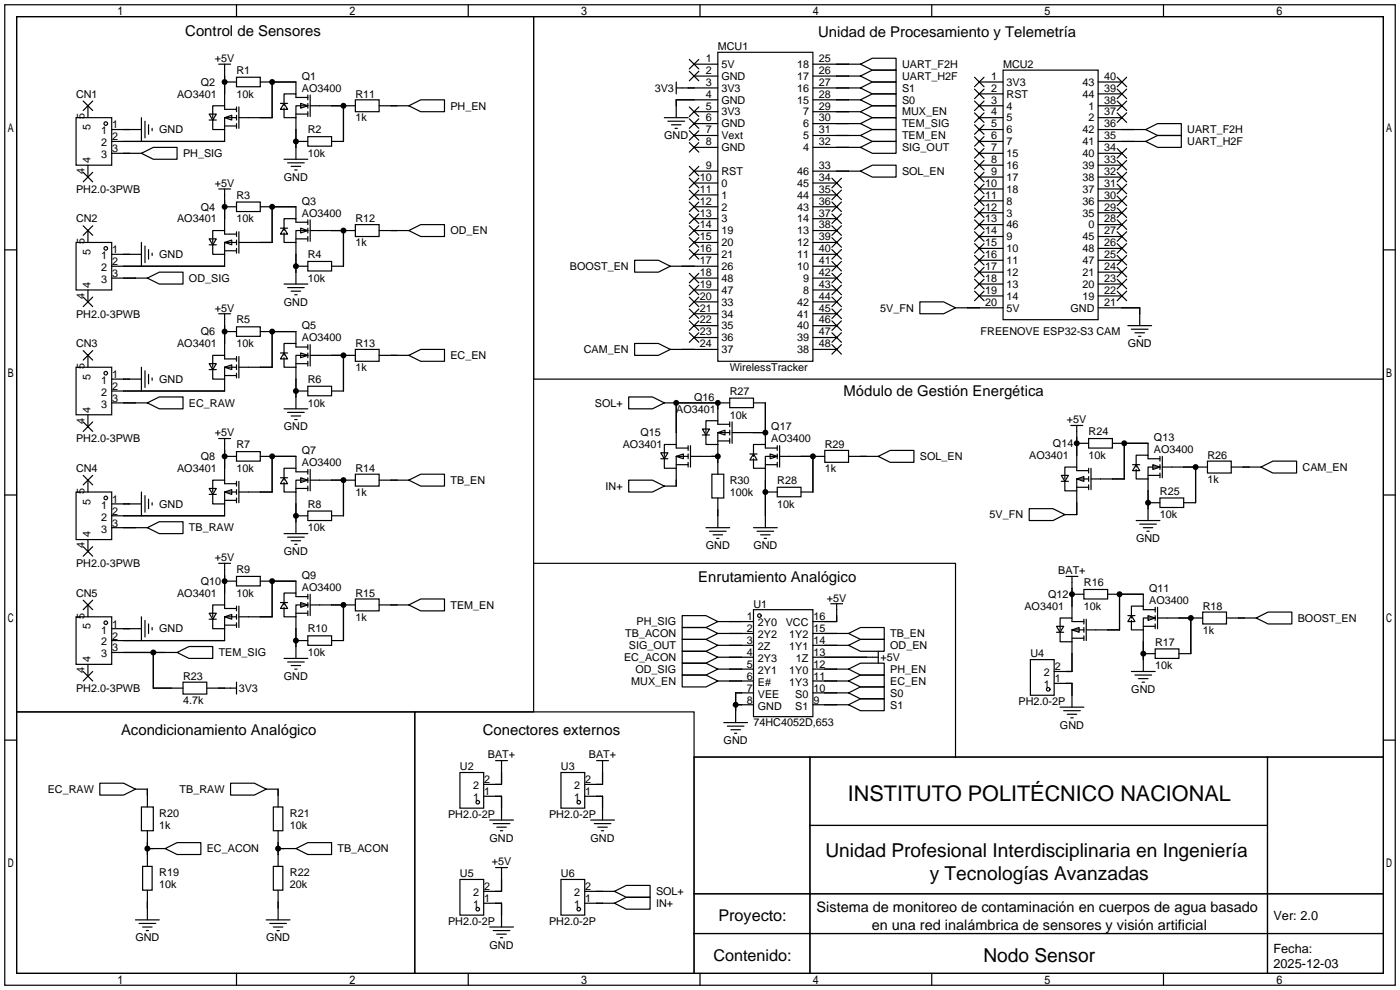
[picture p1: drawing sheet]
<svg xmlns="http://www.w3.org/2000/svg" width="299mm" height="212mm" viewBox="0 0 299 212" stroke-linecap="round" stroke-linejoin="round" font-family="sans-serif">
<g fill="none" stroke="#000" stroke-width=".25">
<path d="M1 1h297.2v209.6h-297.2zM3.6 3.6h292.1v204.4h-292.1zM3.6 3.6h110.4v148.5h-110.4zM46.7 13.7h2.6M48 17.5h2.5M48 13.7v8.9M50.5 16.5h5.1v2h-5.1zM50.5 1v2.6M55.6 17.5h7.6v2.6M58.2 17.5v7.6h-7.1M100.1 1v2.6M114 3.6h181.7v77.4h-181.7z"/>
<path d="M144.5 18.8h8.9M144.5 17.5v2.6M147.3 12.7l2.1 2M147.3 15.2l2.1 2.1M148.3 13.7h5.1M148.3 16.3h5.1M149.4 12.7l-2.1 2M149.4 15.2l-2.1 2.1M149.6 1v2.6M153.4 11.2h20.3v66h-20.3zM173.7 13.7h10.2M173.7 16.3h10.2"/>
<path d="M173.7 18.8h10.2M183.9 18.8l2.5-1.3h5.1v2.6h-5.1zM183.9 16.3l2.5-1.3h5.1v2.5h-5.1zM183.9 13.7l2.5-1.3h5.1v2.6h-5.1zM199.1 1v2.6M208.3 16.5l2 2M208.3 19.1l2 2M209.3 17.5h5.1M210.3 16.5l-2 2M210.3 19.1l-2 2M214.4 15h20.3v53.3h-20.3zM234.7 17.5h5.1"/>
<path d="M238.8 19.1l2 2M238.8 16.5l2 2M240.8 16.5l-2 2M240.8 19.1l-2 2M248.7 1v2.6M16.3 25.1h7.6v10.2h-7.6zM17.8 36.8l2 2.1M17.8 21.6l2 2M18.8 22.6v2.5M18.8 35.3v2.5M19.8 36.8l-2 2.1M19.8 21.6l-2 2"/>
<path d="M23.9 27.7h6.3M23.9 32.8h6.3M30.2 32.8l2.6-1.3h5v2.5h-5zM30.2 25.1v5.1M31 25.9v3.6M31.7 26.7v2M32.5 27.4v.5M44.7 24.4h1.5l-.7 1.3zM44.7 25.7h1.5M45.5 25.7v2h2.5M48 25.1l1.5-.5v1.1zM48 27.7v2.5h-24.1"/>
<path d="M48 26.9h2.5M50.5 23.4h-2.5v-.8h-2.5v2.5M50.5 25.1h-2.5v2.6M50.5 22.9v1M50.5 24.6v1.1M50.5 26.4v1M51.1 22.9v4.5M59.9 22.1h1.6M60.7 22.1l.8 1.3h-1.6zM60.7 23.1v2h2.5M60.7 34h5.1M61.5 34.8h3.5"/>
<path d="M62.2 35.6h2.1M63 36.3h.5M63.2 30.2h2.6M63.2 24.4h2.6M63.2 25.1v8.9M64.3 22.1l1.5 .5-1.5 .5zM65.8 29.2h5.1v2h-5.1zM65.8 20.8h-2.6v-.7h-2.5v2.5M65.8 22.6h-2.6v2.5M65.8 20.3v1M65.8 22.1v1M65.8 23.9v1"/>
<path d="M66.3 22.6h9.6M66.3 20.3v4.6M73.4 22.6v7.6h-2.5M75.9 21.3h5.1v2.6h-5.1zM81 22.6h6.4M87.4 22.6l2.5-1.3h5.1v2.6h-5.1zM142 25.1h5.1M142.7 25.9h3.6M143.5 26.7h2M144.3 27.4h.5M147.3 22.9l2.1 2M147.3 25.4l2.1 2"/>
<path d="M147.3 27.9l2.1 2.1M147.3 30.5l2.1 2M147.3 35.6l2.1 2M147.3 38.1l2.1 2M148.3 23.9h5.1M148.3 26.4h5.1M148.3 29h5.1M148.3 31.5h5.1M148.3 36.6h5.1M148.3 39.1h5.1M149.4 22.9l-2.1 2M149.4 25.4l-2.1 2"/>
<path d="M149.4 27.9l-2.1 2.1M149.4 30.5l-2.1 2M149.4 35.6l-2.1 2M149.4 38.1l-2.1 2M153.4 21.3h-8.9v3.8M173.7 21.3h10.2M173.7 23.9h10.2M173.7 26.4h10.2M173.7 29h10.2M173.7 31.5h10.2M173.7 36.6h10.2M173.7 39.1h5.1"/>
<path d="M177.8 38.1l2 2M179.8 38.1l-2 2M183.9 21.3l2.5-1.2h5.1v2.5h-5.1zM183.9 31.5l2.5-1.3h5.1v2.6h-5.1zM183.9 23.9l2.5-1.3h5.1v2.5h-5.1zM183.9 26.4l2.5-1.3h5.1v2.6h-5.1zM183.9 29l2.5-1.3h5.1v2.5h-5.1zM183.9 36.6l2.5-1.3h5.1v2.5h-5.1zM208.3 21.6l2 2M208.3 24.1l2 2.1M208.3 26.7l2 2M208.3 29.2l2 2"/>
<path d="M208.3 31.8l2 2M208.3 34.3l2 2M208.3 36.8l2 2.1M208.3 39.4l2 2M209.3 27.7h5.1M209.3 30.2h5.1M209.3 32.8h5.1M209.3 20.1h5.1M209.3 22.6h5.1M209.3 25.1h5.1M209.3 35.3h5.1M209.3 37.8h5.1"/>
<path d="M210.3 21.6l-2 2M210.3 24.1l-2 2.1M210.3 26.7l-2 2M210.3 29.2l-2 2M210.3 31.8l-2 2M210.3 34.3l-2 2M210.3 36.8l-2 2.1M210.3 39.4l-2 2M234.7 27.7h10.2M234.7 30.2h10.2M234.7 32.8h5.1M234.7 20.1h5.1"/>
<path d="M234.7 22.6h5.1M234.7 25.1h5.1M234.7 35.3h5.1M234.7 37.8h5.1M238.8 39.4l2 2M238.8 36.8l2 2.1M238.8 34.3l2 2M238.8 31.8l2 2M238.8 24.1l2 2.1M238.8 21.6l2 2M240.8 21.6l-2 2M240.8 31.8l-2 2"/>
<path d="M240.8 39.4l-2 2M240.8 36.8l-2 2.1M240.8 34.3l-2 2M240.8 24.1l-2 2.1M244.9 30.2l2.5-1.2h5.1v2.5h-5.1zM244.9 27.7l2.5-1.3h5.1v2.6h-5.1zM1 53.4h2.6M16.3 51.8h7.6v10.2h-7.6zM17.8 48.3l2 2M18.8 49.3v2.5M19.8 48.3l-2 2M23.9 54.4h6.3"/>
<path d="M23.9 59.4h7.6M30.2 51.8v5.1M31 52.6v3.5M31.5 59.4l2.5-1.2h5.1v2.5h-5.1zM31.7 53.3v2.1M32.5 54.1v.5M44.7 51.1h1.5l-.7 1.2zM44.7 52.3h1.5M45.5 52.3v2.1h2.5M46.7 40.4h2.6M48 51.8l1.5-.5v1zM48 54.4v2.5h-24.1"/>
<path d="M48 44.2h2.5M48 40.4v8.9M48 53.6h2.5M50.5 43.2h5.1v2h-5.1zM50.5 50h-2.5v-.7h-2.5v2.5M50.5 51.8h-2.5v2.6M50.5 49.5v1M50.5 51.3v1M50.5 53.1v1M51.1 49.5v4.6M55.6 44.2h7.6v2.5M58.2 44.2v7.6h-7.1"/>
<path d="M59.9 48.8h1.6M60.7 48.8l.8 1.2h-1.6zM60.7 49.8v2h2.5M63.2 56.9h2.6M63.2 51.8v8.9M63.2 51.1h2.6M64.3 48.8l1.5 .5-1.5 .5zM65.8 55.9h5.1v2h-5.1zM65.8 47.5h-2.6v-.8h-2.5v2.6M65.8 49.3h-2.6v2.5M65.8 47v1M65.8 48.8v1"/>
<path d="M65.8 50.5v1.1M66.3 49.3h9.6M66.3 47v4.6M73.4 49.3v7.6h-2.5M75.9 48h5.1v2.5h-5.1zM81 49.3h6.4M87.4 49.3l2.5-1.3h5.1v2.5h-5.1zM135.6 55.6h5.1l2.6 1.3-2.6 1.3h-5.1zM143.3 56.9h10.1M147.3 40.6l2.1 2.1M147.3 43.2l2.1 2M147.3 45.7l2.1 2.1"/>
<path d="M147.3 48.3l2.1 2M147.3 50.8l2.1 2M147.3 53.3l2.1 2.1M147.3 58.4l2.1 2.1M148.3 54.4h5.1M148.3 59.4h5.1M148.3 41.7h5.1M148.3 44.2h5.1M148.3 46.7h5.1M148.3 49.3h5.1M148.3 51.8h5.1M149.4 40.6l-2.1 2.1"/>
<path d="M149.4 43.2l-2.1 2M149.4 45.7l-2.1 2.1M149.4 48.3l-2.1 2M149.4 50.8l-2.1 2M149.4 53.3l-2.1 2.1M149.4 58.4l-2.1 2.1M173.7 54.4h5.1M173.7 56.9h5.1M173.7 59.4h5.1M173.7 41.7h5.1M173.7 44.2h5.1M173.7 46.7h5.1"/>
<path d="M173.7 49.3h5.1M173.7 51.8h5.1M177.8 40.6l2 2.1M177.8 43.2l2 2M177.8 45.7l2 2.1M177.8 48.3l2 2M177.8 50.8l2 2M177.8 53.3l2 2.1M177.8 55.9l2 2M177.8 58.4l2 2.1M179.8 40.6l-2 2.1M179.8 43.2l-2 2"/>
<path d="M179.8 45.7l-2 2.1M179.8 48.3l-2 2M179.8 50.8l-2 2M179.8 53.3l-2 2.1M179.8 55.9l-2 2M179.8 58.4l-2 2.1M208.3 41.9l2 2M208.3 44.4l2 2.1M208.3 47l2 2M208.3 49.5l2 2.1M208.3 52.1l2 2M208.3 54.6l2 2"/>
<path d="M208.3 57.2l2 2M208.3 59.7l2 2M209.3 40.4h5.1M209.3 42.9h5.1M209.3 45.5h5.1M209.3 48h5.1M209.3 50.5h5.1M209.3 53.1h5.1M209.3 55.6h5.1M209.3 58.2h5.1M210.3 41.9l-2 2M210.3 44.4l-2 2.1"/>
<path d="M210.3 47l-2 2M210.3 49.5l-2 2.1M210.3 52.1l-2 2M210.3 54.6l-2 2M210.3 57.2l-2 2M210.3 59.7l-2 2M234.7 40.4h5.1M234.7 42.9h5.1M234.7 45.5h5.1M234.7 48h5.1M234.7 50.5h5.1M234.7 53.1h5.1"/>
<path d="M234.7 55.6h5.1M234.7 58.2h5.1M238.8 59.7l2 2M238.8 57.2l2 2M238.8 54.6l2 2M238.8 52.1l2 2M238.8 49.5l2 2.1M238.8 47l2 2M238.8 44.4l2 2.1M238.8 41.9l2 2M240.8 59.7l-2 2M240.8 57.2l-2 2"/>
<path d="M240.8 54.6l-2 2M240.8 52.1l-2 2M240.8 49.5l-2 2.1M240.8 47l-2 2M240.8 44.4l-2 2.1M240.8 41.9l-2 2M295.7 53.4h2.5M16.3 78.5h7.6v10.1h-7.6zM17.8 63.5l2 2M17.8 74.9l2 2.1M18.8 62v2.5M18.8 75.9v2.6"/>
<path d="M19.8 63.5l-2 2M19.8 74.9l-2 2.1M30.2 78.5v5.1M31 79.2v3.6M44.7 77.7h1.5l-.7 1.3zM44.7 79h1.5M45.5 79v2h2.5M46.7 67.1h2.6M48 78.5l1.5-.5v1zM48 67.1v8.8M48 70.9h2.5M50.5 69.8h5.1v2.1h-5.1z"/>
<path d="M50.5 76.7h-2.5v-.8h-2.5v2.6M50.5 78.5h-2.5v2.5M50.5 76.2v1M50.5 78v1M50.5 79.8v1M51.1 76.2v4.6M55.6 70.9h7.6v2.5M58.2 70.9v7.6h-7.1M59.9 75.4h1.6M60.7 75.4l.8 1.3h-1.6zM60.7 76.5v2h2.5M60.7 60.7h5.1"/>
<path d="M61.5 61.5h3.5M62.2 62.2h2.1M63 63h.5M63.2 78.5v8.9M63.2 77.7h2.6M64.3 75.4l1.5 .5-1.5 .6zM65.8 74.2h-2.6v-.8h-2.5v2.5M65.8 75.9h-2.6v2.6M65.8 73.7v1M65.8 75.4v1.1M65.8 77.2v1M66.3 75.9h9.6"/>
<path d="M66.3 73.7v4.5M73.4 75.9v7.7h-2.5M75.9 74.7h5.1v2.5h-5.1zM81 75.9h6.4M87.4 75.9l2.5-1.2h5.1v2.5h-5.1zM135.6 73.4h5.1l2.6 1.3-2.6 1.2h-5.1zM143.3 74.7h10.1M147.3 61l2.1 2M147.3 63.5l2.1 2M147.3 66l2.1 2.1M147.3 68.6l2.1 2M147.3 71.1l2.1 2.1"/>
<path d="M148.3 62h5.1M148.3 64.5h5.1M148.3 67.1h5.1M148.3 69.6h5.1M148.3 72.1h5.1M149.4 61l-2.1 2M149.4 63.5l-2.1 2M149.4 66l-2.1 2.1M149.4 68.6l-2.1 2M149.4 71.1l-2.1 2.1M173.7 62h5.1M173.7 64.5h5.1"/>
<path d="M173.7 67.1h5.1M173.7 69.6h5.1M173.7 72.1h5.1M173.7 74.7h5.1M177.8 61l2 2M177.8 63.5l2 2M177.8 66l2 2.1M177.8 68.6l2 2M177.8 71.1l2 2.1M177.8 73.7l2 2M179.8 61l-2 2M179.8 63.5l-2 2"/>
<path d="M179.8 66l-2 2.1M179.8 68.6l-2 2M179.8 71.1l-2 2.1M179.8 73.7l-2 2M196.6 64.5h5.1l2.5 1.3-2.5 1.3h-5.1zM204.2 65.8h10.2M208.3 62.2l2 2.1M209.3 60.7h5.1M209.3 63.2h5.1M210.3 62.2l-2 2.1M234.7 60.7h5.1M234.7 63.2h5.1"/>
<path d="M234.7 65.8h8.9v3.8M238.8 62.2l2 2.1M240.8 62.2l-2 2.1M241 69.6h5.1M241.8 70.4h3.6M242.6 71.1h2M243.3 71.9h.5M17.8 90.2l2 2M18.8 88.6v2.6M19.8 90.2l-2 2M23.9 81h6.3M23.9 86.1h7.6"/>
<path d="M31.5 86.1l2.5-1.3h5.1v2.6h-5.1zM31.7 80v2M32.5 80.8v.5M46.7 93.7h2.6M48 81v2.6h-24.1M48 93.7v8.9M48 80.3h2.5M48 97.5h2.5M50.5 96.5h5.1v2.1h-5.1zM55.6 97.5h7.6v2.6M58.2 97.5v7.7h-7.1M60.7 87.4h5.1"/>
<path d="M61.5 88.1h3.5M62.2 88.9h2.1M63 89.7h.5M63.2 83.6h2.6M65.8 82.5h5.1v2.1h-5.1zM134.4 84.8h5l2.6 1.3-2.6 1.3h-5zM141.2 96.8h1.5l-.7 1.2zM141.2 98h1.5M142 98v2.1h2.5M142 86.1h14M144.5 97.5l1.5-.5v1zM144.5 86.1v8.9"/>
<path d="M144.5 99.3h2.6M147.1 95.8h-2.6v-.8h-2.5v2.5M147.1 97.5h-2.6v2.6M147.1 95.2v1.1M147.1 97v1M147.1 98.8v1M147.6 97.5h5.8M147.6 95.2v4.6M150.1 91.7h1.5l-.7 1.3zM150.1 93h1.5M150.9 93v2h2.5M153.4 92.5l1.5-.6v1.1z"/>
<path d="M153.4 94.2h2.6M153.4 86.1v3.8M153.4 95v6.3M156 85.1h5v2h-5zM156 90.7h-2.6v-.8h-2.5v2.6M156 92.5h-2.6v2.5M156 90.2v1M156 91.9v1.1M156 93.7v1M156.5 90.2v4.5M156.5 92.5h7.1M160.3 97h1.5"/>
<path d="M161 97l.8 1.3h-1.5zM161 98v2.1h2.6M161 86.1h2.6v8.9M163.6 99.3h2.5M164.6 97l1.5 .5-1.5 .5zM166.1 95.8h-2.5v-.8h-2.6v2.5M166.1 97.5h-2.5v2.6M166.1 95.2v1.1M166.1 97v1M166.1 98.8v1M166.6 97.5h9.7M166.6 95.2v4.6"/>
<path d="M173.7 97.5v7.7h-2.5M176.3 96.3h5.1v2.5h-5.1zM181.4 97.5h6.3M187.7 97.5l2.5-1.2h5.1v2.5h-5.1zM228.9 90.9h2.5M230.1 90.9v8.9M230.1 94.7h2.6M232.7 93.7h5v2.1h-5zM237.7 94.7h7.7v2.6M240.3 94.7v7.7h-7.1M242.1 99.3h1.5M242.8 99.3l.8 1.3h-1.5z"/>
<path d="M246.4 99.3l1.5 .5-1.5 .5zM247.9 98h-2.5v-.7h-2.6v2.5M247.9 99.8h-2.5v2.6M247.9 97.5v1.1M247.9 99.3v1M248.4 97.5v4.6M248.4 99.8h9.7M255.5 99.8v7.6h-2.5M258.1 98.6h5v2.5h-5zM263.1 99.8h6.4M269.5 99.8l2.5-1.2h5.1v2.5h-5.1zM295.7 81v80.8h-91.5"/>
<path d="M1 105.8h2.6M16.3 105.2h7.6v10.1h-7.6zM17.8 116.8l2 2.1M17.8 101.6l2 2M18.8 102.6v2.6M18.8 115.3v2.6M19.8 116.8l-2 2.1M19.8 101.6l-2 2M23.9 107.7h6.3M23.9 112.8h7.6M30.2 105.2v5M31 105.9v3.6"/>
<path d="M31.5 112.8l2.5-1.3h5.1v2.5h-5.1zM31.7 106.7v2M32.5 107.4v.5M44.7 104.4h1.5l-.7 1.3zM44.7 105.7h1.5M45.5 105.7v2h2.5M48 105.2l1.5-.6v1.1zM48 107.7v2.5h-24.1M48 106.9h2.5M50.5 103.4h-2.5v-.8h-2.5v2.6M50.5 105.2h-2.5v2.5M50.5 102.9v1"/>
<path d="M50.5 104.6v1.1M50.5 106.4v1M51.1 102.9v4.5M59.9 102.1h1.6M60.7 102.1l.8 1.3h-1.6zM60.7 103.1v2.1h2.5M60.7 114h5.1M61.5 114.8h3.5M62.2 115.6h2.1M63 116.3h.5M63.2 110.2h2.6M63.2 105.2v8.8"/>
<path d="M63.2 104.4h2.6M64.3 102.1l1.5 .5-1.5 .5zM65.8 109.2h5.1v2.1h-5.1zM65.8 100.8h-2.6v-.7h-2.5v2.5M65.8 102.6h-2.6v2.6M65.8 100.3v1M65.8 102.1v1M65.8 103.9v1M66.3 102.6h9.6M66.3 100.3v4.6M73.4 102.6v7.6h-2.5M75.9 101.3h5.1v2.6h-5.1z"/>
<path d="M81 102.6h6.4M87.4 102.6l2.5-1.3h5.1v2.6h-5.1zM134.4 102.6h5l2.6 1.3-2.6 1.3h-5zM144.5 100.1v3.8h-2.5M150.9 112.8h5.1M151.6 113.5h3.6M152.1 101.3h2.6v5.1h-2.6zM152.4 114.3h2M153.2 115.1h.5M153.4 106.4v6.4M161 112.8h5.1M161.8 113.5h3.6"/>
<path d="M162.6 114.3h2M163.3 115.1h.5M163.6 105.2h2.5M163.6 100.1v12.7M166.1 104.1h5.1v2.1h-5.1zM220 108.7h5l2.6 1.3-2.6 1.3h-5zM226.8 101.6h1.5l-.7 1.3zM226.8 102.9h1.5M227.6 102.9v2h2.5M230.1 102.4l1.5-.5v1zM230.1 104.1h2.6M230.1 104.9v5.1h-2.5"/>
<path d="M232.7 100.6h-2.6v-.8h-2.5v2.6M232.7 102.4h-2.6v2.5M232.7 100.1v1M232.7 101.9v1M232.7 103.6v1M233.2 100.1v4.5M242.8 100.3v2.1h2.6M242.8 111.3h5.1M243.6 112h3.5M244.3 112.8h2.1M245.1 113.5h.5M245.4 101.6h2.5"/>
<path d="M245.4 102.4v8.9M245.4 107.4h2.5M247.9 106.4h5.1v2.1h-5.1zM247.9 101.1v1M295.7 105.8h2.5M16.3 131.8h7.6v10.2h-7.6zM17.8 128.3l2 2M18.8 129.3v2.5M19.8 128.3l-2 2M23.9 134.4h6.3M23.9 139.4h13.9M30.2 131.8v5.1"/>
<path d="M31 132.6v3.5M31.7 133.4v2M32.5 134.1v.5M32.8 139.4v7.7h6.3M37.8 139.4l2.6-1.2h5.1v2.5h-5.1zM44.7 131.1h1.5l-.7 1.2zM44.7 132.3h1.5M45.5 132.3v2.1h2.5M46.7 120.4h2.6M48 131.8l1.5-.5v1zM48 134.4v2.5h-24.1M48 120.4v8.9"/>
<path d="M48 133.6h2.5M48 124.2h2.5M50.5 123.2h5.1v2h-5.1zM50.5 130h-2.5v-.7h-2.5v2.5M50.5 131.8h-2.5v2.6M50.5 129.5v1.1M50.5 131.3v1M50.5 133.1v1M51.1 129.5v4.6M55.6 124.2h7.6v2.5M58.2 124.2v7.6h-7.1M59.9 128.8h1.6"/>
<path d="M60.7 128.8l.8 1.2h-1.6zM60.7 129.8v2h2.5M63.2 136.9h2.6M63.2 131.8v8.9M63.2 131.1h2.6M64.3 128.8l1.5 .5-1.5 .5zM65.8 135.9h5.1v2h-5.1zM65.8 127.5h-2.6v-.8h-2.5v2.6M65.8 129.3h-2.6v2.5M65.8 127v1M65.8 128.8v1M65.8 130.6v1"/>
<path d="M66.3 129.3h9.6M66.3 127v4.6M73.4 129.3v7.6h-2.5M75.9 128h5.1v2.6h-5.1zM81 129.3h6.4M87.4 129.3l2.5-1.3h5.1v2.6h-5.1zM114 120.4h90.2v41.4h-55.9M145.8 131.6h5.1l2.5 1.2-2.5 1.3h-5.1zM145.8 134.1h5.1l2.5 1.3-2.5 1.3h-5.1zM145.8 139.2h5.1l2.5 1.3-2.5 1.2h-5.1zM145.8 136.7h5.1l2.5 1.2-2.5 1.3h-5.1zM153.4 132.8h7.6"/>
<path d="M153.4 135.4h7.6M153.4 137.9h7.6M161 130.3h12.7v22.9h-12.7zM173.7 135.4h7.7M173.7 137.9h7.7M177.5 129h2.6M178.8 129v3.8h-5.1M181.4 137.9l2.5-1.2h5.1v2.5h-5.1zM181.4 135.4l2.5-1.3h5.1v2.6h-5.1zM187.7 139.2v2.5M225.8 133.9h1.5l-.7 1.2zM225.8 135.1h1.5"/>
<path d="M226.6 135.1v2.1h2.5M227.8 123.2h2.6M229.1 134.6l1.5-.5v1zM229.1 137.2v6.3h-3.8M229.1 123.2v8.9M229.1 136.4h2.5M229.1 127h2.5M231.6 126h5.1v2h-5.1zM231.6 132.8h-2.5v-.7h-2.5v2.5M231.6 134.6h-2.5v2.6M231.6 132.3v1.1M231.6 134.1v1"/>
<path d="M231.6 135.9v1M232.2 132.3v4.6M236.7 127h7.6v2.5M239.3 127v7.6h-7.1M241 131.6h1.6M241.8 131.6l.8 1.2h-1.6zM241.8 132.6v2h2.5M244.3 133.9h2.6M244.3 134.6v8.9M244.3 139.7h2.6M245.4 131.6l1.5 .5-1.5 .5zM246.9 138.7h5.1v2h-5.1z"/>
<path d="M246.9 130.3h-2.6v-.8h-2.5v2.6M246.9 132.1h-2.6v2.5M246.9 129.8v1M246.9 131.6v1M246.9 133.4v1M247.4 129.8v4.6M247.4 132.1h9.6M254.5 132.1v7.6h-2.5M257 130.8h5.1v2.5h-5.1zM262.1 132.1h6.4M268.5 132.1l2.5-1.3h5.1v2.6h-5.1zM1 158.2h2.6"/>
<path d="M3.6 152.1h85v55.9h-85zM17.8 143.5l2 2M18.8 142v2.5M19.8 143.5l-2 2M39.1 145.8h5.1v2.5h-5.1zM44.2 147.1h6.3M50.5 145.8v2.5M60.7 140.7h5.1M61.5 141.5h3.5M62.2 142.2h2.1M63 143h.5M88.6 152.1h59.7v55.9h-59.7z"/>
<path d="M145.8 141.7h5.1l2.5 1.3-2.5 1.3h-5.1zM145.8 144.3h5.1l2.5 1.2-2.5 1.3h-5.1zM153.4 140.5h7.6M153.4 143h7.6M153.4 145.5h7.6M154.7 154.4h5.1M155.4 155.2h3.6M156.2 156h2M157 156.7h.5M157.2 150.6h3.8M161 148.1h-3.8v6.3M173.7 140.5h14"/>
<path d="M173.7 143h7.7M173.7 145.5h7.7M173.7 148.1h7.7M173.7 150.6h7.7M181.4 143l2.5-1.3h5.1v2.6h-5.1zM181.4 145.5l2.5-1.2h5.1v2.5h-5.1zM181.4 148.1l2.5-1.3h5.1v2.6h-5.1zM181.4 150.6l2.5-1.2h5.1v2.5h-5.1zM220.2 141h5.1v7.6h-5.1zM225.3 146.1h3.8v5M226.6 151.1h5M227.3 151.9h3.6"/>
<path d="M228.1 152.7h2M228.9 153.4h.5M241.8 143.5h5.1M242.6 144.3h3.5M243.3 145h2.1M244.1 145.8h.5M295.7 158.2h2.5M21.3 167.4h5.1l2.6 1.3-2.6 1.2h-5.1zM29 168.7h2.5v3.8M30.2 172.5h2.6v5h-2.6zM31.5 177.5v7.7M49.3 167.4h5.1l2.5 1.3-2.5 1.2h-5.1z"/>
<path d="M56.9 168.7h2.5v3.8M58.4 172.5h2.1v5h-2.1zM59.4 177.5v7.7M98.3 165.1h5.1v7.6h-5.1zM103.4 170.2h3.8v5.1M104.6 175.3h5.1M105.4 176h3.6M105.9 162.6h2.6M106.2 176.8h2M106.9 177.5h.5M107.2 162.6v5h-3.8M119.9 165.1h5.1v7.6h-5.1z"/>
<path d="M125 170.2h3.8v5.1M126.2 175.3h5.1M127 176h3.6M127.5 162.6h2.5M127.8 176.8h2M128.5 177.5h.5M128.8 162.6v5h-3.8M148.3 161.8h147.4v46.2h-147.4zM173.1 161.8v46.2M173.1 176.4h97.8M270.9 161.8v46.2M29 196.6h5"/>
<path d="M29.7 197.4h3.6M30.5 185.2h2v5h-2zM30.5 198.1h2M31.2 198.9h.5M31.5 181.4h3.8M31.5 190.2v6.4M35.3 181.4l2.5-1.3h5.1v2.5h-5.1zM56.9 196.6h5.1M57.7 197.4h3.5M58.4 185.2h2.1v5h-2.1zM58.4 198.1h2.1M59.2 198.9h.5"/>
<path d="M59.4 181.4h3.8M59.4 190.2v6.4M63.2 181.4l2.6-1.3h5.1v2.5h-5.1zM98.3 188h5.1v7.6h-5.1zM103.4 193h3.8v5.1M104.6 198.1h5.1M105.4 198.9h3.6M105.9 185.4h2.6M106.2 199.6h2M107.2 185.4v5.1h-3.8M119.9 188h5.1v7.6h-5.1zM125 193h6.3"/>
<path d="M125 190.5h6.3M131.3 190.5l2.6-1.3h5v2.6h-5zM131.3 193l2.6-1.2h5v2.5h-5zM148.3 191h147.4M148.3 199.5h147.4M50.5 208v2.6M100.1 208v2.6M106.9 200.4h.5M149.6 208v2.6M199.1 208v2.6M248.7 208v2.6"/>
<circle cx="22.6" cy="26.4" r=".38"/>
<circle cx="22.6" cy="53.1" r=".38"/>
<circle cx="22.6" cy="79.8" r=".38"/>
<circle cx="22.6" cy="106.4" r=".38"/>
<circle cx="22.6" cy="133.1" r=".38"/>
<circle cx="162.3" cy="131.6" r=".38"/>
<circle cx="224" cy="147.3" r=".38"/>
<circle cx="102.1" cy="171.5" r=".38"/>
<circle cx="123.7" cy="171.5" r=".38"/>
<circle cx="102.1" cy="194.3" r=".38"/>
<circle cx="123.7" cy="194.3" r=".38"/>
</g>
<g fill="#000">
<circle cx="48" cy="17.5" r=".63"/>
<circle cx="58.2" cy="17.5" r=".63"/>
<circle cx="63.2" cy="30.2" r=".63"/>
<circle cx="73.4" cy="22.6" r=".63"/>
<circle cx="48" cy="44.2" r=".63"/>
<circle cx="58.2" cy="44.2" r=".63"/>
<circle cx="63.2" cy="56.9" r=".63"/>
<circle cx="73.4" cy="49.3" r=".63"/>
<circle cx="48" cy="70.9" r=".63"/>
<circle cx="58.2" cy="70.9" r=".63"/>
<circle cx="73.4" cy="75.9" r=".63"/>
<circle cx="48" cy="97.5" r=".63"/>
<circle cx="58.2" cy="97.5" r=".63"/>
<circle cx="63.2" cy="83.6" r=".63"/>
<circle cx="144.5" cy="86.1" r=".63"/>
<circle cx="153.4" cy="86.1" r=".63"/>
<circle cx="153.4" cy="97.5" r=".63"/>
<circle cx="163.6" cy="92.5" r=".63"/>
<circle cx="173.7" cy="97.5" r=".63"/>
<circle cx="230.1" cy="94.7" r=".63"/>
<circle cx="240.3" cy="94.7" r=".63"/>
<circle cx="255.5" cy="99.8" r=".63"/>
<circle cx="63.2" cy="110.2" r=".63"/>
<circle cx="73.4" cy="102.6" r=".63"/>
<circle cx="163.6" cy="105.2" r=".63"/>
<circle cx="245.4" cy="107.4" r=".63"/>
<circle cx="32.8" cy="139.4" r=".63"/>
<circle cx="48" cy="124.2" r=".63"/>
<circle cx="58.2" cy="124.2" r=".63"/>
<circle cx="63.2" cy="136.9" r=".63"/>
<circle cx="73.4" cy="129.3" r=".63"/>
<circle cx="229.1" cy="127" r=".63"/>
<circle cx="239.3" cy="127" r=".63"/>
<circle cx="244.3" cy="139.7" r=".63"/>
<circle cx="254.5" cy="132.1" r=".63"/>
<circle cx="157.2" cy="150.6" r=".63"/>
<circle cx="31.5" cy="181.4" r=".63"/>
<circle cx="59.4" cy="181.4" r=".63"/>
</g>
<text font-size="4.6" x="181.2" y="171.1">INSTITUTO POLITÉCNICO NACIONAL</text>
<g font-size="4.1">
<text x="176.4" y="183.1">Unidad Profesional Interdisciplinaria en Ingeniería</text>
<text x="198.7" y="188">y Tecnologías Avanzadas</text>
<text x="210.2" y="205.6">Nodo Sensor</text>
</g>
<g font-size="3.5">
<text x="153.5" y="196.9">Proyecto:</text>
<text x="152.5" y="205.4">Contenido:</text>
</g>
<g font-size="3.2">
<text x="39.6" y="7.7">Control de Sensores</text>
<text x="174.9" y="8">Unidad de Procesamiento y Telemetría</text>
<text x="180.3" y="84.7">Módulo de Gestión Energética</text>
<text x="149.2" y="124.3">Enrutamiento Analógico</text>
<text x="25.9" y="157.1">Acondicionamiento Analógico</text>
<text x="103.2" y="157.1">Conectores externos</text>
</g>
<g font-size="3.1">
<text x="174.5" y="195">Sistema de monitoreo de contaminación en cuerpos de agua basado</text>
<text x="186.3" y="198.7">en una red inalámbrica de sensores y visión artificial</text>
</g>
<g font-size="2.7">
<text x="272.2" y="196.7">Ver: 2.0</text>
<text x="272.2" y="203.6">Fecha:</text>
<text x="272.2" y="206.9">2025-12-03</text>
</g>
<g font-size="2.3">
<text x="153.4" y="10.7">MCU1</text>
<text x="45.9" y="13.3">+5V</text>
<text x="50.5" y="15.8">R1</text>
<text x="64.5" y="17.1">Q1</text>
<text x="150.9" y="13.3">1</text>
<text x="150.9" y="15.8">2</text>
<text x="154.2" y="14.5">5V</text>
<text x="154.2" y="17.1">GND</text>
<text x="170.4" y="14.5">18</text>
<text x="170.4" y="17.1">17</text>
<text x="175" y="13.3">25</text>
<text x="175" y="15.8">26</text>
<text x="192.8" y="17.1">UART_H2F</text>
<text x="192.8" y="14.5">UART_F2H</text>
<text x="211.8" y="17.1">1</text>
<text x="214.4" y="14.5">MCU2</text>
<text x="236" y="17.1">40</text>
<text x="16.3" y="20.9">CN1</text>
<text x="37.8" y="20.9">AO3401</text>
<text x="42.9" y="18.3">Q2</text>
<text x="50.5" y="20.9">10k</text>
<text x="64.5" y="19.6">AO3400</text>
<text x="75.9" y="20.9">R11</text>
<text x="96.3" y="23.4">PH_EN</text>
<text x="139.9" y="19.6">3V3</text>
<text x="150.9" y="18.3">3</text>
<text x="150.9" y="20.9">4</text>
<text x="150.9" y="23.4">5</text>
<text x="154.2" y="19.6">3V3</text>
<text x="154.2" y="22.1">GND</text>
<text x="170.4" y="19.6">16</text>
<text x="170.4" y="22.1">15</text>
<text x="175" y="18.3">27</text>
<text x="175" y="20.9">28</text>
<text x="175" y="23.4">29</text>
<text x="192.8" y="22.1">S0</text>
<text x="192.8" y="19.6">S1</text>
<text x="211.8" y="19.6">2</text>
<text x="211.8" y="22.1">3</text>
<text x="215.1" y="18.3">3V3</text>
<text x="215.1" y="20.9">RST</text>
<text x="215.1" y="23.4">4</text>
<text x="231.4" y="20.9">44</text>
<text x="231.4" y="18.3">43</text>
<text x="232.6" y="23.4">1</text>
<text x="236" y="22.1">38</text>
<text x="236" y="19.6">39</text>
<text x="18.1" y="25.5" transform="rotate(-90 18.1 25.5)">5</text>
<text x="19.3" y="27.9" transform="rotate(-90 19.3 27.9)">5</text>
<text x="21.7" y="28.7">1</text>
<text x="24" y="27.5">1</text>
<text x="24" y="30">2</text>
<text x="34" y="28.5">GND</text>
<text x="65.8" y="28.5">R2</text>
<text x="75.9" y="26">1k</text>
<text x="142" y="29.8">GND</text>
<text x="150.9" y="26">6</text>
<text x="150.9" y="28.5">7</text>
<text x="154.2" y="24.7">3V3</text>
<text x="154.2" y="27.2">GND</text>
<text x="154.2" y="29.8">Vext</text>
<text x="171.7" y="24.7">7</text>
<text x="171.7" y="27.2">6</text>
<text x="171.7" y="29.8">5</text>
<text x="175" y="26">30</text>
<text x="175" y="28.5">31</text>
<text x="192.8" y="24.7">MUX_EN</text>
<text x="192.8" y="27.2">TEM_SIG</text>
<text x="192.8" y="29.8">TEM_EN</text>
<text x="211.8" y="24.7">4</text>
<text x="211.8" y="27.2">5</text>
<text x="211.8" y="29.8">6</text>
<text x="215.1" y="26">5</text>
<text x="215.1" y="28.5">6</text>
<text x="231.4" y="28.5">42</text>
<text x="232.6" y="26">2</text>
<text x="236" y="29.8">35</text>
<text x="236" y="27.2">36</text>
<text x="236" y="24.7">37</text>
<text x="253.7" y="28.5">UART_F2H</text>
<text x="19.3" y="34.9" transform="rotate(-90 19.3 34.9)">4</text>
<text x="21.7" y="31.3">2</text>
<text x="21.7" y="33.8">3</text>
<text x="24" y="32.5">3</text>
<text x="39.1" y="33.6">PH_SIG</text>
<text x="65.8" y="33.6">10k</text>
<text x="150.9" y="31">8</text>
<text x="154.2" y="32.3">GND</text>
<text x="171.7" y="32.3">4</text>
<text x="175" y="31">32</text>
<text x="192.8" y="32.3">SIG_OUT</text>
<text x="211.8" y="32.3">7</text>
<text x="211.8" y="34.8">8</text>
<text x="215.1" y="31">7</text>
<text x="215.1" y="33.6">15</text>
<text x="231.4" y="33.6">40</text>
<text x="231.4" y="31">41</text>
<text x="236" y="34.8">33</text>
<text x="236" y="32.3">34</text>
<text x="253.7" y="31">UART_H2F</text>
<text x="16.3" y="41.2">PH2.0-3PWB</text>
<text x="18.1" y="37.2" transform="rotate(-90 18.1 37.2)">4</text>
<text x="45.9" y="39.9">+5V</text>
<text x="60.7" y="38.7">GND</text>
<text x="149.6" y="38.7">10</text>
<text x="149.6" y="41.2">11</text>
<text x="150.9" y="36.1">9</text>
<text x="154.2" y="37.4">RST</text>
<text x="154.2" y="39.9">0</text>
<text x="170.4" y="37.4">46</text>
<text x="170.4" y="39.9">45</text>
<text x="175" y="36.1">33</text>
<text x="175" y="38.7">34</text>
<text x="175" y="41.2">35</text>
<text x="192.8" y="37.4">SOL_EN</text>
<text x="210.5" y="39.9">10</text>
<text x="211.8" y="37.4">9</text>
<text x="215.1" y="36.1">16</text>
<text x="215.1" y="38.7">17</text>
<text x="215.1" y="41.2">18</text>
<text x="231.4" y="41.2">37</text>
<text x="231.4" y="38.7">38</text>
<text x="231.4" y="36.1">39</text>
<text x="236" y="39.9">31</text>
<text x="236" y="37.4">32</text>
<text x="16.3" y="47.5">CN2</text>
<text x="37.8" y="47.5">AO3401</text>
<text x="42.9" y="45">Q4</text>
<text x="50.5" y="42.5">R3</text>
<text x="50.5" y="47.5">10k</text>
<text x="64.5" y="43.7">Q3</text>
<text x="64.5" y="46.3">AO3400</text>
<text x="75.9" y="47.5">R12</text>
<text x="149.6" y="43.7">12</text>
<text x="149.6" y="46.3">13</text>
<text x="154.2" y="42.5">1</text>
<text x="154.2" y="45">2</text>
<text x="154.2" y="47.5">3</text>
<text x="170.4" y="42.5">44</text>
<text x="170.4" y="45">43</text>
<text x="170.4" y="47.5">14</text>
<text x="175" y="43.7">36</text>
<text x="175" y="46.3">37</text>
<text x="210.5" y="42.5">11</text>
<text x="210.5" y="45">12</text>
<text x="210.5" y="47.5">13</text>
<text x="215.1" y="43.7">8</text>
<text x="215.1" y="46.3">3</text>
<text x="231.4" y="46.3">35</text>
<text x="231.4" y="43.7">36</text>
<text x="236" y="47.5">28</text>
<text x="236" y="45">29</text>
<text x="236" y="42.5">30</text>
<text x="18.1" y="52.2" transform="rotate(-90 18.1 52.2)">5</text>
<text x="75.9" y="52.6">1k</text>
<text x="96.3" y="50.1">OD_EN</text>
<text x="149.6" y="48.8">14</text>
<text x="149.6" y="51.4">15</text>
<text x="149.6" y="53.9">16</text>
<text x="154.2" y="50.1">19</text>
<text x="154.2" y="52.6">20</text>
<text x="170.4" y="50.1">13</text>
<text x="170.4" y="52.6">12</text>
<text x="175" y="48.8">38</text>
<text x="175" y="51.4">39</text>
<text x="175" y="53.9">40</text>
<text x="210.5" y="50.1">14</text>
<text x="210.5" y="52.6">15</text>
<text x="215.1" y="48.8">46</text>
<text x="215.1" y="51.4">9</text>
<text x="215.1" y="53.9">10</text>
<text x="231.4" y="53.9">48</text>
<text x="231.4" y="51.4">45</text>
<text x="232.6" y="48.8">0</text>
<text x="236" y="52.6">26</text>
<text x="236" y="50.1">27</text>
<text x="19.3" y="54.5" transform="rotate(-90 19.3 54.5)">5</text>
<text x="21.7" y="55.4">1</text>
<text x="21.7" y="57.9">2</text>
<text x="24" y="54.1">1</text>
<text x="24" y="56.7">2</text>
<text x="24" y="59.2">3</text>
<text x="34" y="55.2">GND</text>
<text x="65.8" y="55.2">R4</text>
<text x="121.8" y="57.7">BOOST_EN</text>
<text x="149.6" y="56.4">17</text>
<text x="149.6" y="59">18</text>
<text x="154.2" y="55.2">21</text>
<text x="154.2" y="57.7">26</text>
<text x="170.4" y="55.2">11</text>
<text x="170.4" y="57.7">10</text>
<text x="175" y="56.4">41</text>
<text x="175" y="59">42</text>
<text x="210.5" y="55.2">16</text>
<text x="210.5" y="57.7">17</text>
<text x="215.1" y="56.4">11</text>
<text x="215.1" y="59">12</text>
<text x="231.4" y="59">21</text>
<text x="231.4" y="56.4">47</text>
<text x="236" y="57.7">24</text>
<text x="236" y="55.2">25</text>
<text x="18.1" y="63.9" transform="rotate(-90 18.1 63.9)">4</text>
<text x="19.3" y="61.5" transform="rotate(-90 19.3 61.5)">4</text>
<text x="21.7" y="60.5">3</text>
<text x="40.4" y="60.2">OD_SIG</text>
<text x="60.7" y="65.3">GND</text>
<text x="65.8" y="60.2">10k</text>
<text x="149.6" y="61.5">19</text>
<text x="149.6" y="64.1">20</text>
<text x="154.2" y="60.2">48</text>
<text x="154.2" y="62.8">47</text>
<text x="154.2" y="65.3">33</text>
<text x="170.4" y="65.3">42</text>
<text x="171.7" y="60.2">9</text>
<text x="171.7" y="62.8">8</text>
<text x="175" y="61.5">43</text>
<text x="175" y="64.1">44</text>
<text x="210.5" y="60.2">18</text>
<text x="210.5" y="62.8">19</text>
<text x="210.5" y="65.3">20</text>
<text x="215.1" y="61.5">13</text>
<text x="215.1" y="64.1">14</text>
<text x="231.4" y="64.1">19</text>
<text x="231.4" y="61.5">20</text>
<text x="236" y="65.3">21</text>
<text x="236" y="62.8">22</text>
<text x="236" y="60.2">23</text>
<text x="16.3" y="67.9">PH2.0-3PWB</text>
<text x="42.9" y="71.7">Q6</text>
<text x="45.9" y="66.6">+5V</text>
<text x="50.5" y="69.1">R5</text>
<text x="64.5" y="70.4">Q5</text>
<text x="149.6" y="66.6">21</text>
<text x="149.6" y="69.1">22</text>
<text x="149.6" y="71.7">23</text>
<text x="154.2" y="67.9">34</text>
<text x="154.2" y="70.4">35</text>
<text x="170.4" y="67.9">41</text>
<text x="170.4" y="70.4">40</text>
<text x="175" y="66.6">45</text>
<text x="175" y="69.1">46</text>
<text x="175" y="71.7">47</text>
<text x="188.1" y="66.6">5V_FN</text>
<text x="209.6" y="71.7">FREENOVE ESP32-S3 CAM</text>
<text x="215.1" y="66.6">5V</text>
<text x="228.8" y="66.6">GND</text>
<text x="16.3" y="74.2">CN3</text>
<text x="37.8" y="74.2">AO3401</text>
<text x="50.5" y="74.2">10k</text>
<text x="64.5" y="72.9">AO3400</text>
<text x="75.9" y="74.2">R13</text>
<text x="96.3" y="76.8">EC_EN</text>
<text x="124.7" y="75.5">CAM_EN</text>
<text x="149.6" y="74.2">24</text>
<text x="154.2" y="72.9">36</text>
<text x="154.2" y="75.5">37</text>
<text x="170.4" y="72.9">39</text>
<text x="170.4" y="75.5">38</text>
<text x="175" y="74.2">48</text>
<text x="241" y="74.2">GND</text>
<text x="18.1" y="78.8" transform="rotate(-90 18.1 78.8)">5</text>
<text x="19.3" y="81.2" transform="rotate(-90 19.3 81.2)">5</text>
<text x="21.7" y="82.1">1</text>
<text x="24" y="80.8">1</text>
<text x="24" y="83.3">2</text>
<text x="34" y="81.8">GND</text>
<text x="65.8" y="81.8">R6</text>
<text x="75.9" y="79.3">1k</text>
<text x="156" y="79.3">WirelessTracker</text>
<text x="19.3" y="88.2" transform="rotate(-90 19.3 88.2)">4</text>
<text x="21.7" y="84.6">2</text>
<text x="21.7" y="87.1">3</text>
<text x="24" y="85.9">3</text>
<text x="40.4" y="86.9">EC_RAW</text>
<text x="65.8" y="86.9">10k</text>
<text x="127.1" y="86.9">SOL+</text>
<text x="144.5" y="88.2">AO3401</text>
<text x="148.3" y="85.6">Q16</text>
<text x="156" y="84.4">R27</text>
<text x="156" y="89.5">10k</text>
<text x="16.3" y="94.5">PH2.0-3PWB</text>
<text x="18.1" y="90.5" transform="rotate(-90 18.1 90.5)">4</text>
<text x="45.9" y="93.3">+5V</text>
<text x="50.5" y="95.8">R7</text>
<text x="60.7" y="92">GND</text>
<text x="133.1" y="95.8">AO3401</text>
<text x="136.9" y="93.3">Q15</text>
<text x="164.8" y="92">Q17</text>
<text x="164.8" y="94.5">AO3400</text>
<text x="176.3" y="95.8">R29</text>
<text x="225" y="95.5">Q14</text>
<text x="228" y="90.5">+5V</text>
<text x="232.7" y="93">R24</text>
<text x="246.6" y="94.3">Q13</text>
<text x="16.3" y="100.9">CN4</text>
<text x="37.8" y="100.9">AO3401</text>
<text x="42.9" y="98.3">Q8</text>
<text x="50.5" y="100.9">10k</text>
<text x="64.5" y="97.1">Q7</text>
<text x="64.5" y="99.6">AO3400</text>
<text x="75.9" y="100.9">R14</text>
<text x="176.3" y="100.9">1k</text>
<text x="196.6" y="98.3">SOL_EN</text>
<text x="220" y="98.1">AO3401</text>
<text x="232.7" y="98.1">10k</text>
<text x="246.6" y="96.8">AO3400</text>
<text x="258.1" y="98.1">R26</text>
<text x="278.4" y="100.6">CAM_EN</text>
<text x="18.1" y="105.5" transform="rotate(-90 18.1 105.5)">5</text>
<text x="19.3" y="107.9" transform="rotate(-90 19.3 107.9)">5</text>
<text x="24" y="107.5">1</text>
<text x="75.9" y="106">1k</text>
<text x="96.3" y="103.4">TB_EN</text>
<text x="129.4" y="104.7">IN+</text>
<text x="156" y="103.4">R30</text>
<text x="156" y="106">100k</text>
<text x="166.1" y="103.4">R28</text>
<text x="247.9" y="105.7">R25</text>
<text x="258.1" y="103.2">1k</text>
<text x="21.7" y="108.7">1</text>
<text x="21.7" y="111.3">2</text>
<text x="21.7" y="113.8">3</text>
<text x="24" y="110">2</text>
<text x="24" y="112.5">3</text>
<text x="34" y="108.5">GND</text>
<text x="40.4" y="113.6">TB_RAW</text>
<text x="65.8" y="108.5">R8</text>
<text x="65.8" y="113.6">10k</text>
<text x="166.1" y="108.5">10k</text>
<text x="211.5" y="110.8">5V_FN</text>
<text x="247.9" y="110.8">10k</text>
<text x="18.1" y="117.2" transform="rotate(-90 18.1 117.2)">4</text>
<text x="19.3" y="114.9" transform="rotate(-90 19.3 114.9)">4</text>
<text x="45.9" y="119.9">+5V</text>
<text x="60.7" y="118.7">GND</text>
<text x="150.9" y="117.4">GND</text>
<text x="161" y="117.4">GND</text>
<text x="242.8" y="115.9">GND</text>
<text x="16.3" y="121.2">PH2.0-3PWB</text>
<text x="42.9" y="125">Q10</text>
<text x="50.5" y="122.5">R9</text>
<text x="64.5" y="123.7">Q9</text>
<text x="226.2" y="122.7">BAT+</text>
<text x="231.6" y="125.3">R16</text>
<text x="16.3" y="127.6">CN5</text>
<text x="37.8" y="127.6">AO3401</text>
<text x="50.5" y="127.6">10k</text>
<text x="64.5" y="126.3">AO3400</text>
<text x="75.9" y="127.6">R15</text>
<text x="96.3" y="130.1">TEM_EN</text>
<text x="161" y="129.8">U1</text>
<text x="176.7" y="128.6">+5V</text>
<text x="218.9" y="130.3">AO3401</text>
<text x="224" y="127.8">Q12</text>
<text x="231.6" y="130.3">10k</text>
<text x="245.6" y="126.5">Q11</text>
<text x="245.6" y="129.1">AO3400</text>
<text x="257" y="130.3">R18</text>
<text x="18.1" y="132.2" transform="rotate(-90 18.1 132.2)">5</text>
<text x="19.3" y="134.5" transform="rotate(-90 19.3 134.5)">5</text>
<text x="21.7" y="135.4">1</text>
<text x="21.7" y="137.9">2</text>
<text x="24" y="134.1">1</text>
<text x="24" y="136.7">2</text>
<text x="34" y="135.2">GND</text>
<text x="65.8" y="135.2">R10</text>
<text x="75.9" y="132.6">1k</text>
<text x="133.6" y="136.2">TB_ACON</text>
<text x="136.1" y="133.6">PH_SIG</text>
<text x="159.6" y="132.6">1</text>
<text x="159.6" y="135.2">2</text>
<text x="159.6" y="137.7">3</text>
<text x="162" y="133.9">2Y0</text>
<text x="162" y="136.4">2Y2</text>
<text x="167.9" y="133.9">VCC</text>
<text x="168.7" y="136.4">1Y2</text>
<text x="173.9" y="137.7">14</text>
<text x="173.9" y="135.2">15</text>
<text x="173.9" y="132.6">16</text>
<text x="190.2" y="136.2">TB_EN</text>
<text x="246.9" y="138">R17</text>
<text x="257" y="135.4">1k</text>
<text x="277.4" y="132.9">BOOST_EN</text>
<text x="18.1" y="143.9" transform="rotate(-90 18.1 143.9)">4</text>
<text x="19.3" y="141.5" transform="rotate(-90 19.3 141.5)">4</text>
<text x="21.7" y="140.5">3</text>
<text x="24" y="139.2">3</text>
<text x="46.7" y="140.3">TEM_SIG</text>
<text x="65.8" y="140.3">10k</text>
<text x="133.4" y="141.3">EC_ACON</text>
<text x="134.4" y="138.7">SIG_OUT</text>
<text x="135.8" y="143.8">OD_SIG</text>
<text x="159.6" y="140.2">4</text>
<text x="159.6" y="142.8">5</text>
<text x="162" y="139">2Z</text>
<text x="162" y="141.5">2Y3</text>
<text x="168.7" y="139">1Y1</text>
<text x="170.1" y="141.5">1Z</text>
<text x="173.9" y="142.8">12</text>
<text x="173.9" y="140.2">13</text>
<text x="188.2" y="141.3">+5V</text>
<text x="190.2" y="143.8">PH_EN</text>
<text x="190.2" y="138.7">OD_EN</text>
<text x="220.2" y="140.5">U4</text>
<text x="225.4" y="143.3">2</text>
<text x="246.9" y="143">10k</text>
<text x="16.3" y="147.9">PH2.0-3PWB</text>
<text x="39.1" y="145.3">R23</text>
<text x="51" y="147.9">3V3</text>
<text x="60.7" y="145.3">GND</text>
<text x="134.9" y="146.3">MUX_EN</text>
<text x="159.6" y="145.3">6</text>
<text x="159.6" y="147.9">7</text>
<text x="162" y="144">2Y1</text>
<text x="162" y="146.6">E#</text>
<text x="162" y="149.1">VEE</text>
<text x="168.7" y="146.6">1Y3</text>
<text x="168.7" y="144">1Y0</text>
<text x="170" y="149.1">S0</text>
<text x="173.9" y="147.9">10</text>
<text x="173.9" y="145.3">11</text>
<text x="190.2" y="146.3">EC_EN</text>
<text x="190.2" y="148.9">S0</text>
<text x="223.1" y="147.1">1</text>
<text x="223.1" y="144.6">2</text>
<text x="225.4" y="145.8">1</text>
<text x="241.8" y="148.1">GND</text>
<text x="39.1" y="150.4">4.7k</text>
<text x="159.6" y="150.4">8</text>
<text x="161" y="155.2">74HC4052D,653</text>
<text x="162" y="151.7">GND</text>
<text x="170" y="151.7">S1</text>
<text x="173.9" y="150.4">9</text>
<text x="190.2" y="151.4">S1</text>
<text x="217.7" y="150.7">PH2.0-2P</text>
<text x="226.5" y="155.7">GND</text>
<text x="154.7" y="159">GND</text>
<text x="98.3" y="164.6">U2</text>
<text x="103.5" y="167.4">2</text>
<text x="104.3" y="162.1">BAT+</text>
<text x="119.9" y="164.6">U3</text>
<text x="125.1" y="167.4">2</text>
<text x="125.9" y="162.1">BAT+</text>
<text x="10.2" y="169.5">EC_RAW</text>
<text x="38.4" y="169.5">TB_RAW</text>
<text x="101.2" y="171.2">1</text>
<text x="101.2" y="168.7">2</text>
<text x="103.5" y="170">1</text>
<text x="122.7" y="171.2">1</text>
<text x="122.7" y="168.7">2</text>
<text x="125.1" y="170">1</text>
<text x="34" y="174.5">R20</text>
<text x="34" y="177.1">1k</text>
<text x="62" y="174.5">R21</text>
<text x="62" y="177.1">10k</text>
<text x="95.8" y="174.8">PH2.0-2P</text>
<text x="104.6" y="179.9">GND</text>
<text x="117.3" y="174.8">PH2.0-2P</text>
<text x="126.2" y="179.9">GND</text>
<text x="44.2" y="182.2">EC_ACON</text>
<text x="72.1" y="182.2">TB_ACON</text>
<text x="105.1" y="185">+5V</text>
<text x="34" y="187.2">R19</text>
<text x="34" y="189.8">10k</text>
<text x="62" y="187.2">R22</text>
<text x="62" y="189.8">20k</text>
<text x="98.3" y="187.5">U5</text>
<text x="101.2" y="191.5">2</text>
<text x="103.5" y="190.3">2</text>
<text x="119.9" y="187.5">U6</text>
<text x="122.7" y="191.5">2</text>
<text x="125.1" y="190.3">2</text>
<text x="140.2" y="191.3">SOL+</text>
<text x="95.8" y="197.7">PH2.0-2P</text>
<text x="101.2" y="194.1">1</text>
<text x="103.5" y="192.8">1</text>
<text x="117.3" y="197.7">PH2.0-2P</text>
<text x="122.7" y="194.1">1</text>
<text x="125.1" y="192.8">1</text>
<text x="140.2" y="193.8">IN+</text>
<text x="28.9" y="201.2">GND</text>
<text x="56.9" y="201.2">GND</text>
<text x="104.6" y="202.7">GND</text>
</g>
</svg>
